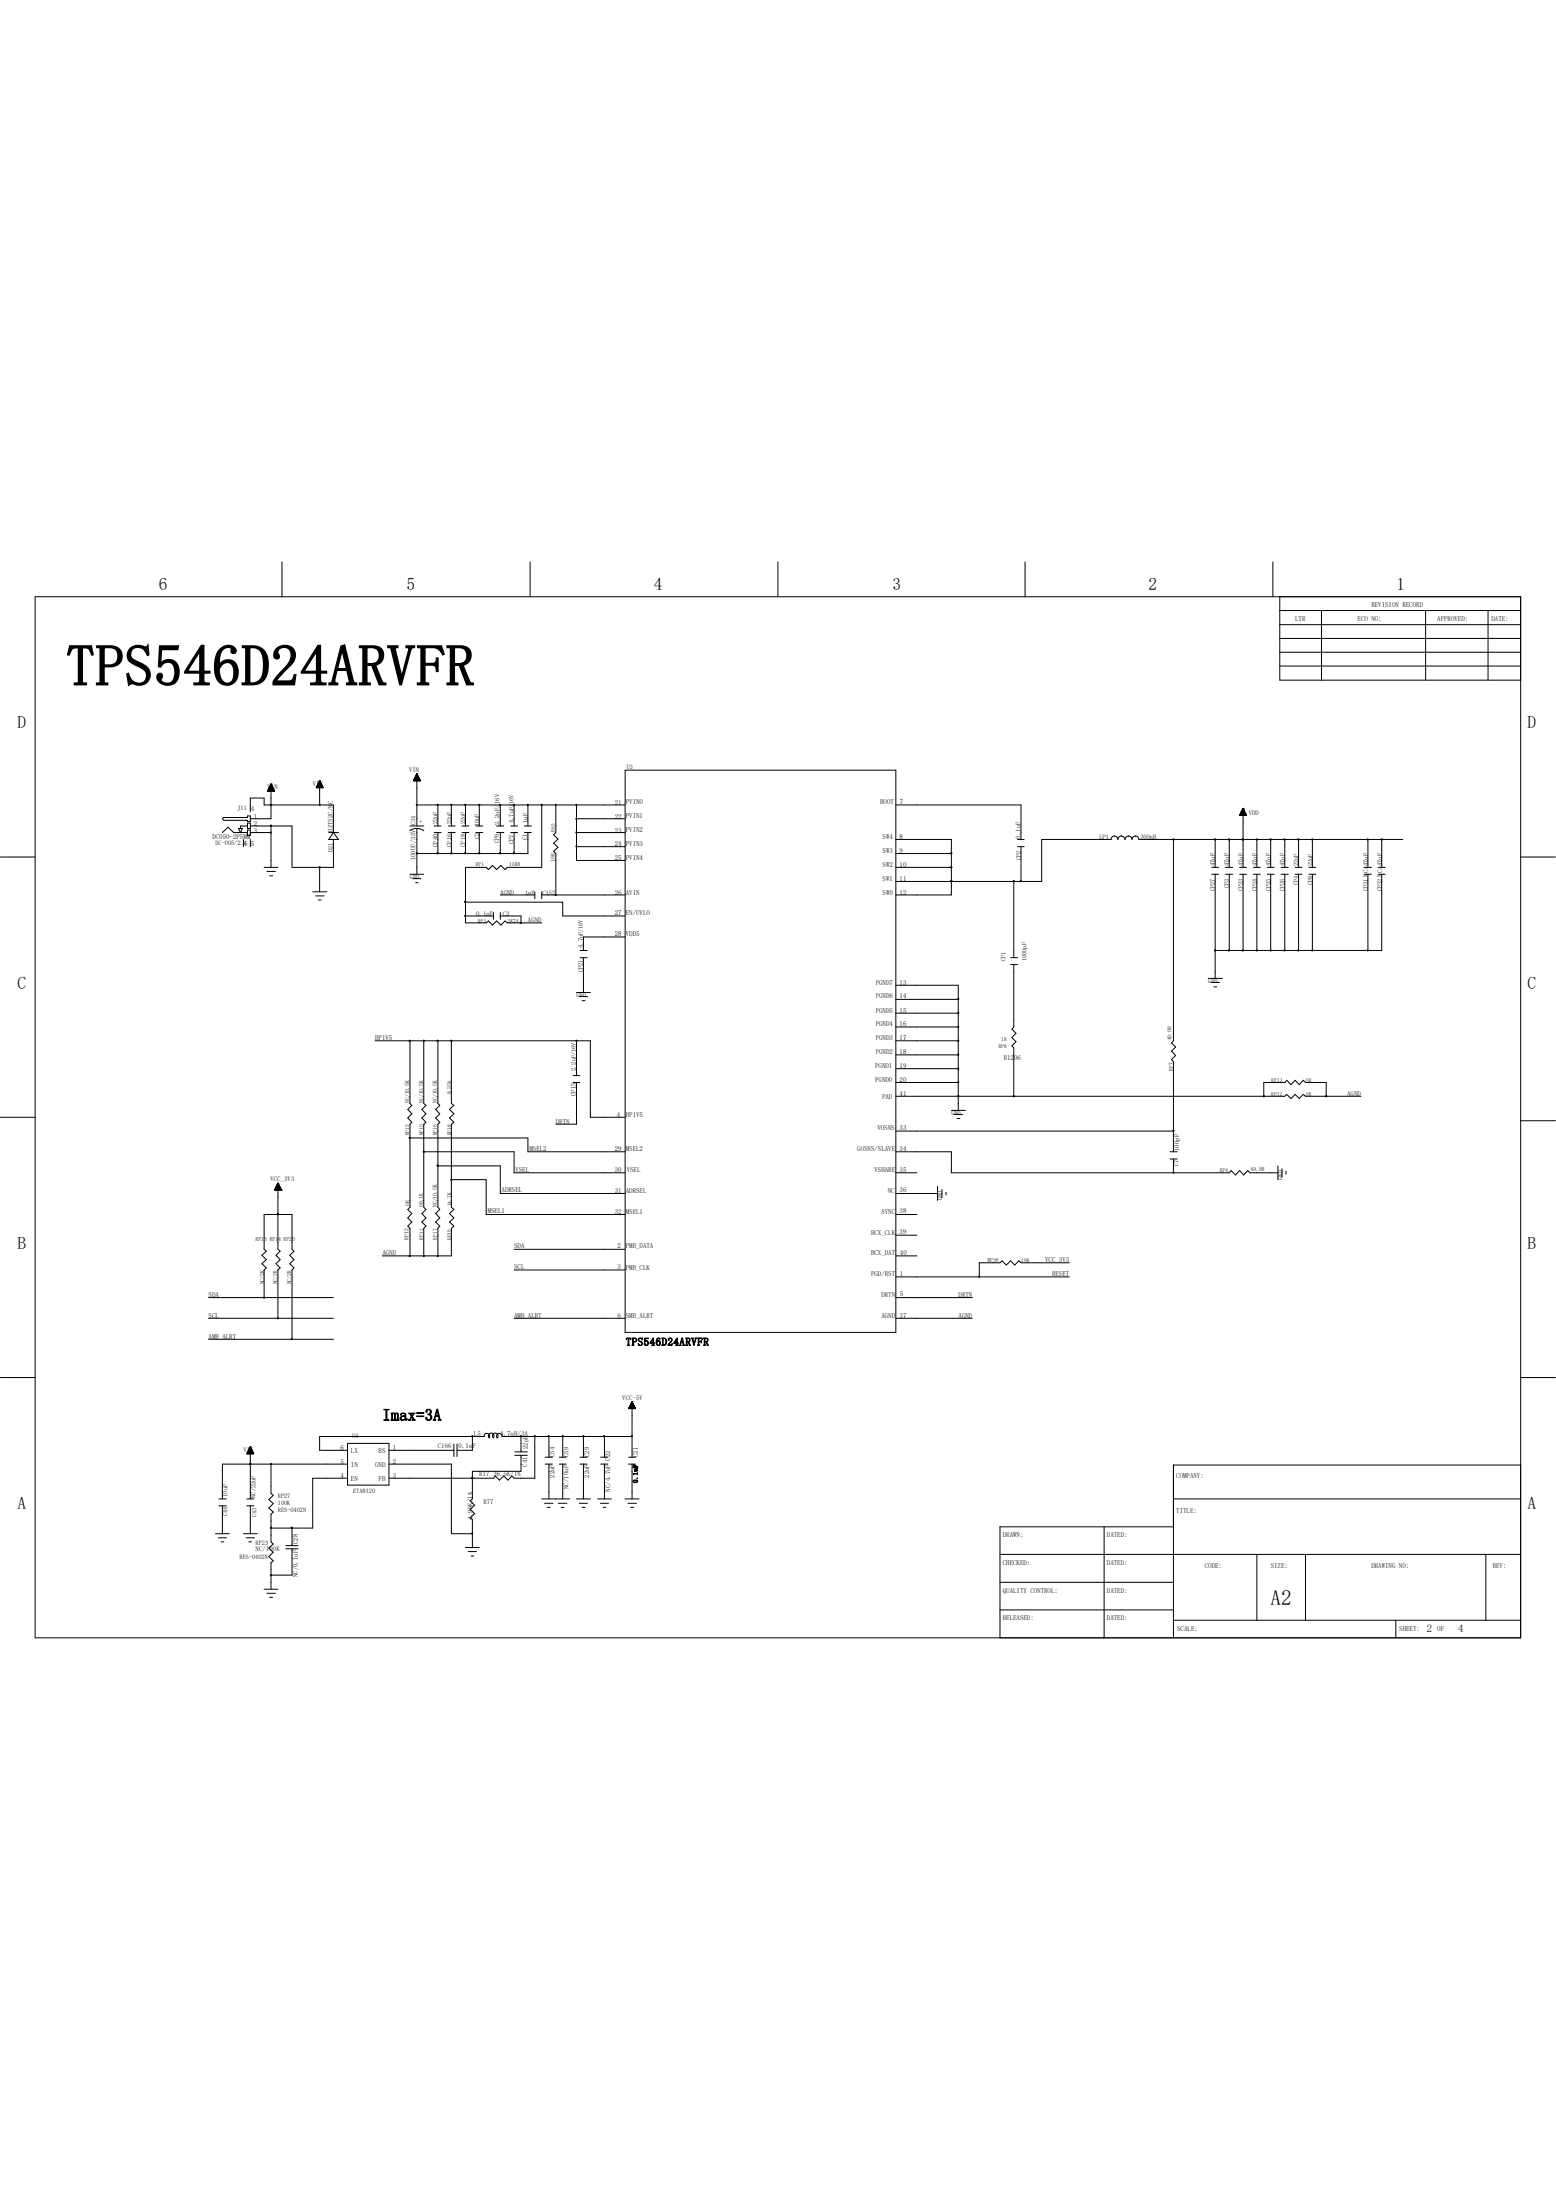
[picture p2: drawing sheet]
<svg xmlns="http://www.w3.org/2000/svg" width="210mm" height="297mm" viewBox="0 0 210 297" stroke-linecap="round" stroke-linejoin="round" font-family="sans-serif">
<g fill="none" stroke="#000" stroke-width=".13">
<path d="M38.1 75.9v4.7M71.5 75.9v4.7M105 75.9v4.7M138.3 75.9v4.7M171.8 75.9v4.7M4.7 80.6h200.5v140.5h-200.5zM172.7 80.6v11.2h32.5M172.7 86.2h32.5M172.7 82.4h32.5M172.7 84.3h32.5M172.7 88.1h32.5M172.7 89.9h32.5"/>
<path d="M178.4 82.4v9.4M192.4 82.4v9.4M200.8 82.4v9.4M0 115.7h4.7M30 112.4l.8-.7 .7 .7h1.9M30.2 110.7l-.1-.2 .1-.1h3.2v-.2h.4v.7h-.4v-.2h-3.2M32.2 111.8h.5l-.2 .6zM32.9 113.3v1M33.4 111.5h-.9v.3M33.4 111.1h.4v.7h-.4zM33.4 112.1h.4v.7h-.4zM33.8 109.6v-1.9h1.8v1h9.4v3.7"/>
<path d="M33.8 112.4h2.8M33.8 111.5h5.6v5.6h5.6v-3.8M33.8 113.3v1M35.6 117.1h1.9M36 117.6h1.2M36.2 106.8h.8M36.2 106.7h.8M36.2 106.8v-.1h.8v.1M36.2 106.6h.8M36.2 106.6h.8v.2M36.2 106.8v-.2h.7v.2M36.3 106.4h.6"/>
<path d="M36.3 106.8v-.4h.6v.4M36.4 106.3h.4M36.4 106.8v-.6h.4v.6M36.4 106.2h.3M36.4 118.2h.4M36.4 106.1h.3v.7M36.4 106.2v.6M36.5 106.1h.2M36.5 106h.2M36.5 112.3h.1v.2zM36.5 111.4h.1v.1zM36.5 106h.2v.8"/>
<path d="M36.5 106.8v-.9h.1v.9M36.6 105.8h.1M36.6 108.7h.1M36.6 105.8v4.7h-2.8M36.6 111.5v5.6M36.6 105.8l.4 1M36.6 105.8l-.5 1h.9M36.7 106h-.2v.8M36.7 106v.8M36.8 106.3h-.4v.5M36.9 106.5h-.6v.3M42.7 106.3h.9"/>
<path d="M42.7 106.2h.9v.1M42.7 106.2v.1M42.8 106.2h.7M42.8 106.1v.2M42.8 106.1h.7v.2M42.8 106.1h.7M42.8 106v.3M42.8 106h.7v.3M42.8 106h.6M42.9 106h.5v.3M42.9 106.3v-.4h.5v.4M42.9 105.8h.4"/>
<path d="M42.9 105.8v.5M43 105.8h.3v.5M43 105.7h.3M43 105.7v.6M43 105.7h.3v.6M43 105.6h.3v.7M43 105.6v.7M43.1 105.6h.1M43.1 108.6h.1l-.1 .1zM43.1 105.5h.1v.8M43.1 105.4v.9M43.1 105.5h.1"/>
<path d="M43.1 105.4h.1M43.1 105.4v3.3M43.1 117.1v3.3M43.1 105.4l-.4 .9h.9M43.1 105.4l.5 .9M44.4 112.4h1.3M45 112.4h.1M45 112.4l.7 .9h-1.3zM55.3 111.5h1.9M55.3 118h1.9M55.7 118.6h1.1M55.8 105.4h.9"/>
<path d="M55.8 105.3v.1M55.8 105.3h.9M55.8 105.4v-.1h.9v.1M55.9 105.4v-.2h.7v.2M55.9 105.2h.7M55.9 105.4v-.3h.7v.3M56 105.1h.6M56 105.4v-.4h.6v.4M56 105h.5v.4M56 104.9h.5v.5M56 104.9v.5M56.1 119.2h.3"/>
<path d="M56.1 104.8h.3M56.1 104.8h.3v.6M56.1 104.7v.7M56.1 104.7h.3M56.2 104.7h.1M56.2 104.6h.1M56.2 104.6v.8M56.2 115.1h.1l-.1 .2zM56.2 104.5h.1v.9M56.2 104.5v.9M56.3 111.9h-.6l-.4 .2M56.3 104.5h.1"/>
<path d="M56.3 108.7h28.1M56.3 104.4v7.1M56.3 104.4l-.5 1M56.3 104.4l.4 1M56.3 104.6v.8M56.5 104.9h-.5v.5M56.7 105.3v.1M57.2 112.1l-.5-.2-.5-.1 .1 6.2M58.6 112.4h.9M58.6 111.5h.9M59 108.6h.1v.1zM59.1 108.7v2.8"/>
<path d="M59.1 112.4v2.8M60.5 112.4h.9M60.5 111.5h.9M60.9 108.6h.1l-.1 .1zM60.9 108.7v2.8M60.9 112.4v2.8M62.4 112.4h.9M62.4 111.5h.9M62.7 108.6h.2l-.1 .1zM62.8 108.7v2.8M62.8 112.4v2.8M64.2 112.4h1"/>
<path d="M64.2 111.5h1M64.6 108.6h.2l-.1 .1zM64.7 108.7v2.8M64.7 112.4v2.8M67 112.4h1M67 111.5h1M67.4 108.6h.2l-.1 .1zM67.5 108.7v2.8M67.5 112.4v2.8M68.9 112.4h.9M68.9 111.5h.9M69.3 108.6h.1l-.1 .1z"/>
<path d="M69.4 108.7v2.8M69.4 112.4v2.8M70.8 112.4h.9M70.8 111.5h.9M71.2 112.4v2.8h-14.9M71.2 108.7v2.8M73 108.6h.2l-.1 .1zM73.1 108.7v8.4h-4.6l-.3 .3-.6-.6-.6 .6-.5-.6-.6 .6-.3-.3h-2.8v7.5h2.8l.3-.3 .6 .6 .5-.6 .6 .6 .6-.6 .3 .3h4.6M75 108.7v3.7l-.3 .3 .6 .6-.6 .5 .6 .6-.6 .5 .3 .3v5.6M77.7 114.2h.1v.1zM77.7 112.3h.1v.2zM77.7 110.5h.1v.1z"/>
<path d="M77.8 110.5h6.6M77.8 112.4h6.6M77.8 114.3h6.6M77.8 108.7v7.5h6.6M84.4 104h36.5v75.9h-36.5zM120.9 108.7h16.9v4.6M120.9 113.3h7.5v7.5h-7.5M120.9 117.1h7.5M120.9 115.2h7.5M128.4 119h.1M136.8 119v10.3M137.3 114.3h.9"/>
<path d="M137.3 113.3h.9M137.8 114.3v4.7M150 113.3h-9.4v5.7h-19.7M150.4 112.9h-.2l-.3 .4M150.4 112.9l.4 .2 .1 .2 .2-.4h.3M151.3 112.9l.4 .2 .1 .2M152.3 112.9h-.2l-.3 .4M152.3 112.9l.4 .2 .1 .2 .2-.4h.2M153.2 112.9h.3l.2 .4h35.6M158.4 113.3v27.2l-.3 .3 .6 .6-.6 .5 .6 .6-.6 .5 .3 .3v12.2M163.5 117.1h1M163.5 118h1"/>
<path d="M164 113.3v3.8M164 118v14.1M165.4 117.1h1M165.4 118h1M165.9 113.3v3.8M165.9 118v10.3M167.3 117.1h.9M167.3 118h.9M167.3 110h.9v.1M167.3 109.9v.2M167.4 109.9h.7M167.4 109.9h.7v.2"/>
<path d="M167.5 109.7h.5M167.5 109.6h.5v.5M167.5 109.6v.5M167.6 109.6h.3M167.6 109.5h.3v.6M167.6 109.5v.6M167.6 109.5h.3M167.6 109.4v.7M167.6 109.4h.3M167.6 109.3v.8M167.7 109.3h.2M167.7 109.3h.1"/>
<path d="M167.7 109.2h.1v.9M167.7 109.2v.9M167.8 109.2h.1M167.8 109.1h.1M167.8 113.3h.1M167.8 109.1v8M167.8 118v10.3M167.8 109.1l-.5 1M167.8 109.1l.4 1h-.9M167.8 109.3h-.1v.8M167.9 109.3v.8M168 109.7h-.5v.4"/>
<path d="M168.1 109.8h-.7v.3M168.1 109.7v.4M168.1 109.9h-.7v.2M168.1 109.8v.3M168.2 110l-.9 .1M169.2 117.1h.9M169.2 118h.9M169.6 113.3h.1l-.1 .1zM169.6 113.3v3.8M169.6 118v10.3M171 117.1h1M171 118h1"/>
<path d="M171.5 113.3v3.8M171.5 118v10.3M172.9 117.1h1M172.9 118h1M173.4 113.3v3.8M173.4 118v10.3M174.8 117.1h.9M174.8 118h.9M175.3 113.3v3.8M175.3 118v10.3M176.7 117.1h.9M176.7 118h.9"/>
<path d="M177.1 113.3v.1zM177.1 113.3v3.8M177.1 118v10.3M184.1 117.1h1M184.1 118h1M184.5 113.3h.1v.1zM184.6 113.3v3.8M184.6 118v10.3M186.1 117.1h.8M186.1 118h.8M186.5 118v10.3h-22.5M186.5 113.3v3.8"/>
<path d="M205.2 115.7h4.7M42.2 120.4h1.9M42.6 120.9h1.1M43 121.5h.3M62.7 123.6h.2l-.1 .1zM62.8 123.7h3.8M62.8 121.8h13.1v1.9h8.5M66.6 123.2v.9M67.5 120.8h4.7M67.5 123.7h2.8v.9M67.5 123.2v.9M72.2 120.4v.9"/>
<path d="M73.1 120.8h11.3M73.1 120.4v.9M74.9 120.8h.1v.1zM77.8 134h1.9M78.2 134.5h1.1M78.3 128.3h.9M78.3 129.3h.9M78.6 135.1h.4M78.7 129.3v4.7M84.4 126.5h-5.7v1.8M120.9 138.6h8.4M120.9 136.8h8.4"/>
<path d="M120.9 134.9h8.4M120.9 133h8.4v16.9M129.3 138.6h.1l-.1 .1zM136.4 129.3h.9M136.4 130.2h.9M136.8 130.2v8.4l-.2 .3 .5 .6-.5 .6 .5 .5-.5 .6 .2 .3v6.5M163.1 132.1h1.9M163.4 132.6h1.2M163.8 133.2h.4M169.6 128.3h.1l-.1 .1zM177.1 128.3v.1zM184.5 128.3h.1v.1z"/>
<path d="M0 150.8h4.7M37.4 160v.7M37.4 160h.2M37.4 159.9h.2v.8M37.4 159.9v.8M37.5 159.9h.1M37.5 159.8h.1M37.5 159.7v9l.3 .2-.5 .6 .5 .6-.5 .5 .5 .6-.3 .2v6.6M37.5 159.7l.5 1h-1zM37.5 159.8v.9M50.6 140.5h29.1v10.3h4.7M55.2 153.6h.2l-.1 .1z"/>
<path d="M55.3 153.6h15.9v1.9h13.2M55.3 140.5v8.5l.3 .2-.6 .6 .6 .6-.6 .5 .6 .6-.3 .3v11.2l-.3 .3 .6 .5-.6 .6 .6 .6-.6 .5 .3 .3v3.7M57.2 155.5h12.2v2.8h15M57.2 140.5v8.5l.3 .2-.6 .6 .6 .6-.6 .5 .6 .6-.3 .3v11.2l.3 .3-.6 .5 .6 .6-.6 .6 .6 .5-.3 .3v3.7M59.1 157.4h8.4v3.7h16.9M59.1 140.5v8.5l.3 .2-.6 .6 .6 .6-.6 .5 .6 .6-.3 .3v11.2l.3 .3-.6 .5 .6 .6-.6 .6 .6 .5-.3 .3v3.7M60.9 159.3h4.7v4.7h18.8M60.9 140.5v8.5l.4 .2-.6 .6 .6 .6-.6 .5 .6 .6-.4 .3v11.2l.4 .3-.6 .5 .6 .6-.6 .6 .6 .5-.4 .3v3.7h-9.3M77.3 146.1h1M77.3 145.2h1M77.7 140.4h.1v.2zM77.8 140.5v4.7"/>
<path d="M77.8 146.1v5.7h-2.8M120.9 148h52.5l.3-.3 .5 .6 .6-.6 .5 .6 .6-.6 .3 .3h7.5M120.9 152.7h37.5M120.9 155.5h7.5v2.8h37.5l.3-.3 .6 .6 .5-.6 .6 .6 .5-.6 .3 .3h3.8M120.9 158.3h2.8M120.9 146.1h8.4M120.9 144.3h8.4M120.9 142.4h8.4M120.9 140.5h8.4M128.4 149.9h1.9M128.8 150.5h1.1M129.2 151h.3"/>
<path d="M129.3 146.1h.1l-.1 .1zM129.3 148h.1M157.9 155.5h1M157.9 156.5h1M158.3 158.3h.2l-.1 .1zM158.4 156.5v1.8M170.6 148v-1.9h2.8l.3-.3 .5 .6 .6-.6 .5 .6 .6-.6 .3 .3h2.8v1.9M172.5 157.4v1.9M173 157.8v1.1M173.6 158.1v.4M205.2 151.3h4.7M28.2 175.2h16.8"/>
<path d="M28.2 178h16.8M35.6 175.2v-3.8l.3-.2-.6-.6 .6-.5-.6-.6 .6-.6-.3-.2v-4.7h3.8v4.7l.3 .2-.6 .6 .6 .6-.6 .5 .6 .6-.3 .2v9.4M37.1 160.6h.8v.1M37.2 160.5h.7M37.2 160.4h.7M37.2 160.7v-.3h.7v.3M37.3 160.3h.5M37.3 160.3h.5v.4M37.3 160.2v.5M37.3 160.2h.5M37.3 160.2h.5v.5M37.3 160.1v.6"/>
<path d="M37.4 160.1h.3M37.5 164h.1M37.7 160v.7M37.7 160.1h-.4v.6M37.7 160.1v.6M37.9 160.6l-.8 .1M37.9 160.5h-.8v.2M38 160.7h.1M69.4 178h15M69.4 171.4h15M69.4 168.7h15M120.9 161.1h5.6"/>
<path d="M120.9 164h2.8M120.9 166.8h2.8M120.9 169.5h2.8M120.9 172.4h23.4M120.9 175.2h10.3M120.9 178h10.3M126.5 160.2v1.9M127.1 160.6v1.1M127.7 161v.3M132.1 172.3h.1l-.1 .1zM144.3 170.5h-6.5l-.3-.3-.6 .6-.5-.6-.6 .6-.5-.6-.3 .3h-2.8v1.9M0 186h4.7"/>
<path d="M28.2 180.8h16.8M33.3 196.2v.1M33.4 196.2h.8M33.4 196.3v-.2h.8v.2M33.4 196.3v-.3h.7v.3M33.5 196h.6M33.5 195.9h.6v.4M33.5 195.9h.5M33.5 195.8v.5M33.5 195.8h.5M33.6 195.8h.4M33.6 195.7h.4v.6"/>
<path d="M33.6 195.7h.4M33.6 195.7v.6M33.6 195.6h.4v.7M33.6 195.6v.7M33.7 195.6h.2M33.7 195.5v.8M33.7 195.5h.2M33.7 195.5h.2v.8M33.7 197.6h.1v.1zM33.7 195.5h.1M33.7 195.4h.1v.9M33.8 195.3h.1"/>
<path d="M33.8 197.7h.1M33.8 195.3v7.1M33.8 195.3l-.5 1M33.8 195.3l.4 1h-.9M33.8 195.4h-.1v.9M34 195.8v.5M34.2 196.1h-.8v.2M34.2 196.1v.2M36.5 197.6h.1v.1zM36.6 197.7v3.9l.3 .3-.6 .5 .6 .6-.6 .6 .6 .5-.3 .3v3.8l.3 .2-.6 .6 .6 .6-.6 .5 .6 .6-.3 .3v3.5M39.3 180.7l.2 .1h-.1zM46.9 199.6h-4.7v6.7h-5.6"/>
<path d="M46.9 197.7h-16.9v4.7M46.9 194.9h5.6v5.6h-5.6zM52.5 197.7h8.4v9.4h2.9M52.5 195.8h8.8M61.3 194.9v1.7M61.7 194.9v1.7M63.7 193.8h.1l-.1 .2zM63.7 199.5h.1l-.1 .1zM63.8 199.6h.1M63.8 193.9v1.9h-2.1M65.3 193.9a.38 .38 0 0 1 .5-.4 .38 .38 0 0 1 .2 .6M65.4 193.9h-22.3v1.9h3.8"/>
<path d="M66.5 194.1a.38 .38 0 0 0 0-.5 .38 .38 0 0 0-.5 0 .38 .38 0 0 0 0 .5M67.7 193.9h.1a.37 .37 0 0 0-.5-.4 .37 .37 0 0 0-.2 .6 .38 .38 0 0 0 0-.5 .38 .38 0 0 0-.5 0 .38 .38 0 0 0 0 .5M67.8 193.9h17.5M69.5 196.5h1.7M69.5 196h1.7M70.3 196.5v2.1h-6.5v3.8l-.3 .2 .6 .6-.6 .6 .6 .5-.6 .6 .3 .2v3.8M70.3 193.9v2.1M72.2 193.9v5.7h-2.8l-.3-.3-.6 .5-.5-.5-.6 .5-.6-.5-.2 .3h-14.1M73.6 196.7h.9M73.6 197.7h.9M74.1 193.9v2.8M74.1 197.7v4.7"/>
<path d="M75.5 196.7h.9M75.5 197.7h.9M75.9 193.9v2.8M75.9 197.7v4.7M78.3 196.7h.9M78.3 197.7h.9M78.7 193.9v2.8M78.7 197.7v4.7M81.1 196.7h.9M81.1 197.7h.9M81.6 193.9v2.8M81.6 197.7v4.7"/>
<path d="M84.8 196.7h1M84.8 197.7h1M84.9 190.1l.9 .1M84.9 190.2v-.2h.8v.2M85 190h.7v.2M85 189.9h.6M85 190.2v-.3h.6v.3M85 189.8h.6v.4M85 189.8v.4M85 189.7v.5M85.1 189.7h.5M85.1 189.7h.4"/>
<path d="M85.1 189.6h.4v.6M85.2 189.5h.3v.7M85.2 190.2v-.8h.2v.8M85.2 193.8h.1v.2zM85.3 189.4h.1M85.3 189.3v.9M85.3 189.2h.1M85.3 189.2v7.5M85.3 197.7v4.7M85.3 189.2l-.5 1h1M85.3 189.2l.5 1M85.3 189.3h.1"/>
<path d="M85.4 189.5v.7M85.5 189.6h-.4v.6M85.5 189.5h-.3v.7M85.5 189.7h-.4v.5M205.2 197.8h-46.8v23.3M205.2 186h4.7M29.1 207.1h1.8M29.5 207.6h1.1M29.5 202.4h1M29.5 203.3h1M29.8 208.2h.4M30 203.3v3.8"/>
<path d="M32.9 207.1h1.8M33.2 207.6h1.1M33.3 202.4h.9M33.3 203.3h.9M33.6 208.2h.4M33.8 203.3v3.8M35.6 214.5h1.9M36 215.1h1.2M36.4 215.6h.4M36.5 206.2h.1v.1zM36.5 212.6h.1v.1zM38.6 209.1h1.6"/>
<path d="M38.6 208.7h1.6M39.4 206.3v2.4M39.4 209.1v3.5h-2.8M62.8 208.9h1.9M63.2 209.5h1.1M63.6 210.1h.3M63.7 207h.1l-.1 .1zM73.1 202.4h3.8M73.5 202.9h1.1M73.9 203.5h.4M75.4 202.9h1.1M75.7 203.5h.4"/>
<path d="M77.8 202.4h1.9M78.2 202.9h1.1M78.6 203.5h.4M80.6 202.4h1.9M81 202.9h1.1M81.4 203.5h.3M84.4 202.4h1.8M84.8 202.9h1.1M85.1 203.5h.4M135 209.8h70.2M135 213.6h23.4M135 217.3h23.4"/>
<path d="M149 206.1v15M158.4 218.7h46.8M158.4 202.4h46.8M158.4 206.1h-23.4v15M169.6 209.8v8.9M176.2 209.8v8.9M188.4 218.7v2.4M200.5 209.8v8.9"/>
<circle cx="36.6" cy="108.6" r=".06"/>
<circle cx="43.1" cy="117.1" r=".08"/>
<circle cx="56.2" cy="108.6" r=".06"/>
<circle cx="59.1" cy="115.2" r=".08"/>
<circle cx="60.9" cy="115.2" r=".08"/>
<circle cx="62.8" cy="115.2" r=".08"/>
<circle cx="64.7" cy="115.2" r=".08"/>
<circle cx="67.5" cy="115.2" r=".08"/>
<circle cx="69.3" cy="115.2" r=".08"/>
<circle cx="71.2" cy="108.6" r=".06"/>
<circle cx="75" cy="108.6" r=".06"/>
<circle cx="77.8" cy="108.6" r=".06"/>
<circle cx="128.4" cy="115.2" r=".08"/>
<circle cx="128.4" cy="117.1" r=".08"/>
<circle cx="128.4" cy="119" r=".08"/>
<circle cx="136.8" cy="119" r=".08"/>
<circle cx="137.8" cy="119" r=".08"/>
<circle cx="158.4" cy="113.3" r=".08"/>
<circle cx="164" cy="113.3" r=".08"/>
<circle cx="165.9" cy="113.3" r=".08"/>
<circle cx="167.7" cy="113.3" r=".08"/>
<circle cx="171.5" cy="113.3" r=".08"/>
<circle cx="173.4" cy="113.3" r=".08"/>
<circle cx="175.2" cy="113.3" r=".08"/>
<circle cx="186.5" cy="113.3" r=".08"/>
<circle cx="62.8" cy="121.8" r=".08"/>
<circle cx="70.3" cy="124.6" r=".08"/>
<circle cx="129.3" cy="134.9" r=".08"/>
<circle cx="129.3" cy="136.7" r=".08"/>
<circle cx="164" cy="128.3" r=".08"/>
<circle cx="165.9" cy="128.3" r=".08"/>
<circle cx="167.7" cy="128.3" r=".08"/>
<circle cx="171.5" cy="128.3" r=".08"/>
<circle cx="173.4" cy="128.3" r=".08"/>
<circle cx="175.2" cy="128.3" r=".08"/>
<circle cx="55.3" cy="140.5" r=".08"/>
<circle cx="57.2" cy="140.5" r=".08"/>
<circle cx="57.2" cy="155.5" r=".08"/>
<circle cx="59.1" cy="140.5" r=".08"/>
<circle cx="59.1" cy="157.4" r=".08"/>
<circle cx="60.9" cy="140.5" r=".08"/>
<circle cx="60.9" cy="159.3" r=".08"/>
<circle cx="129.3" cy="142.4" r=".08"/>
<circle cx="129.3" cy="140.5" r=".08"/>
<circle cx="129.3" cy="144.3" r=".08"/>
<circle cx="129.3" cy="148" r=".08"/>
<circle cx="136.8" cy="148" r=".08"/>
<circle cx="158.4" cy="152.7" r=".08"/>
<circle cx="170.6" cy="148" r=".08"/>
<circle cx="179" cy="148" r=".08"/>
<circle cx="35.6" cy="175.2" r=".08"/>
<circle cx="37.5" cy="178" r=".08"/>
<circle cx="37.5" cy="163.9" r=".08"/>
<circle cx="55.3" cy="169.5" r=".08"/>
<circle cx="57.2" cy="169.5" r=".08"/>
<circle cx="59.1" cy="169.5" r=".08"/>
<circle cx="70.3" cy="193.9" r=".08"/>
<circle cx="72.2" cy="193.9" r=".08"/>
<circle cx="74" cy="193.9" r=".08"/>
<circle cx="75.9" cy="193.9" r=".08"/>
<circle cx="78.7" cy="193.9" r=".08"/>
<circle cx="81.5" cy="193.9" r=".08"/>
<circle cx="39.4" cy="206.2" r=".08"/>
</g>
<g fill="#000">
<path d="M36.5 112.3h.1v.2z" fill-rule="evenodd"/>
<path d="M36.5 111.4h.1v.1z" fill-rule="evenodd"/>
<path d="M43.1 108.6h.1l-.1 .1z" fill-rule="evenodd"/>
<path d="M56.2 115.1h.1l-.1 .2z" fill-rule="evenodd"/>
<path d="M59 108.6h.1v.1z" fill-rule="evenodd"/>
<path d="M60.9 108.6h.1l-.1 .1z" fill-rule="evenodd"/>
<path d="M62.7 108.6h.2l-.1 .1z" fill-rule="evenodd"/>
<path d="M64.6 108.6h.2l-.1 .1z" fill-rule="evenodd"/>
<path d="M67.4 108.6h.2l-.1 .1z" fill-rule="evenodd"/>
<path d="M69.3 108.6h.1l-.1 .1z" fill-rule="evenodd"/>
<path d="M73 108.6h.2l-.1 .1z" fill-rule="evenodd"/>
<path d="M77.7 114.2h.1v.1z" fill-rule="evenodd"/>
<path d="M77.7 112.3h.1v.2z" fill-rule="evenodd"/>
<path d="M77.7 110.5h.1v.1z" fill-rule="evenodd"/>
<path d="M169.6 113.3h.1l-.1 .1z" fill-rule="evenodd"/>
<path d="M177.1 113.3v.1z" fill-rule="evenodd"/>
<path d="M184.5 113.3h.1v.1z" fill-rule="evenodd"/>
<path d="M62.7 123.6h.2l-.1 .1z" fill-rule="evenodd"/>
<path d="M74.9 120.8h.1v.1z" fill-rule="evenodd"/>
<path d="M129.3 138.6h.1l-.1 .1z" fill-rule="evenodd"/>
<path d="M169.6 128.3h.1l-.1 .1z" fill-rule="evenodd"/>
<path d="M177.1 128.3v.1z" fill-rule="evenodd"/>
<path d="M184.5 128.3h.1v.1z" fill-rule="evenodd"/>
<path d="M55.2 153.6h.2l-.1 .1z" fill-rule="evenodd"/>
<path d="M77.7 140.4h.1v.2z" fill-rule="evenodd"/>
<path d="M129.3 146.1h.1l-.1 .1z" fill-rule="evenodd"/>
<path d="M158.3 158.3h.2l-.1 .1z" fill-rule="evenodd"/>
<path d="M132.1 172.3h.1l-.1 .1z" fill-rule="evenodd"/>
<path d="M33.7 197.6h.1v.1z" fill-rule="evenodd"/>
<path d="M33.7 197.6h.1v.1z" fill-rule="evenodd"/>
<path d="M36.5 197.6h.1v.1z" fill-rule="evenodd"/>
<path d="M39.3 180.7l.2 .1h-.1z" fill-rule="evenodd"/>
<path d="M63.7 193.8h.1l-.1 .2z" fill-rule="evenodd"/>
<path d="M63.7 199.5h.1l-.1 .1z" fill-rule="evenodd"/>
<path d="M63.7 199.5h.1l-.1 .1z" fill-rule="evenodd"/>
<path d="M85.2 193.8h.1v.2z" fill-rule="evenodd"/>
<path d="M36.5 206.2h.1v.1z" fill-rule="evenodd"/>
<path d="M36.5 212.6h.1v.1z" fill-rule="evenodd"/>
<path d="M63.7 207h.1l-.1 .1z" fill-rule="evenodd"/>
<circle cx="36.6" cy="108.6" r=".06"/>
<circle cx="43.1" cy="117.1" r=".08"/>
<circle cx="56.2" cy="108.6" r=".06"/>
<circle cx="59.1" cy="115.2" r=".08"/>
<circle cx="60.9" cy="115.2" r=".08"/>
<circle cx="62.8" cy="115.2" r=".08"/>
<circle cx="64.7" cy="115.2" r=".08"/>
<circle cx="67.5" cy="115.2" r=".08"/>
<circle cx="69.3" cy="115.2" r=".08"/>
<circle cx="71.2" cy="108.6" r=".06"/>
<circle cx="75" cy="108.6" r=".06"/>
<circle cx="77.8" cy="108.6" r=".06"/>
<circle cx="128.4" cy="115.2" r=".08"/>
<circle cx="128.4" cy="117.1" r=".08"/>
<circle cx="128.4" cy="119" r=".08"/>
<circle cx="136.8" cy="119" r=".08"/>
<circle cx="137.8" cy="119" r=".08"/>
<circle cx="158.4" cy="113.3" r=".08"/>
<circle cx="164" cy="113.3" r=".08"/>
<circle cx="165.9" cy="113.3" r=".08"/>
<circle cx="167.7" cy="113.3" r=".08"/>
<circle cx="171.5" cy="113.3" r=".08"/>
<circle cx="173.4" cy="113.3" r=".08"/>
<circle cx="175.2" cy="113.3" r=".08"/>
<circle cx="186.5" cy="113.3" r=".08"/>
<circle cx="62.8" cy="121.8" r=".08"/>
<circle cx="70.3" cy="124.6" r=".08"/>
<circle cx="129.3" cy="134.9" r=".08"/>
<circle cx="129.3" cy="136.7" r=".08"/>
<circle cx="164" cy="128.3" r=".08"/>
<circle cx="165.9" cy="128.3" r=".08"/>
<circle cx="167.7" cy="128.3" r=".08"/>
<circle cx="171.5" cy="128.3" r=".08"/>
<circle cx="173.4" cy="128.3" r=".08"/>
<circle cx="175.2" cy="128.3" r=".08"/>
<circle cx="55.3" cy="140.5" r=".08"/>
<circle cx="57.2" cy="140.5" r=".08"/>
<circle cx="57.2" cy="155.5" r=".08"/>
<circle cx="59.1" cy="140.5" r=".08"/>
<circle cx="59.1" cy="157.4" r=".08"/>
<circle cx="60.9" cy="140.5" r=".08"/>
<circle cx="60.9" cy="159.3" r=".08"/>
<circle cx="129.3" cy="142.4" r=".08"/>
<circle cx="129.3" cy="140.5" r=".08"/>
<circle cx="129.3" cy="144.3" r=".08"/>
<circle cx="129.3" cy="148" r=".08"/>
<circle cx="136.8" cy="148" r=".08"/>
<circle cx="158.4" cy="152.7" r=".08"/>
<circle cx="170.6" cy="148" r=".08"/>
<circle cx="179" cy="148" r=".08"/>
<circle cx="35.6" cy="175.2" r=".08"/>
<circle cx="37.5" cy="178" r=".08"/>
<circle cx="37.5" cy="163.9" r=".08"/>
<circle cx="55.3" cy="169.5" r=".08"/>
<circle cx="57.2" cy="169.5" r=".08"/>
<circle cx="59.1" cy="169.5" r=".08"/>
<circle cx="70.3" cy="193.9" r=".08"/>
<circle cx="72.2" cy="193.9" r=".08"/>
<circle cx="74" cy="193.9" r=".08"/>
<circle cx="75.9" cy="193.9" r=".08"/>
<circle cx="78.7" cy="193.9" r=".08"/>
<circle cx="81.5" cy="193.9" r=".08"/>
<circle cx="39.4" cy="206.2" r=".08"/>
</g>
<text font-size="7.8" x="8.9" y="92.5">TPS546D24ARVFR</text>
<text font-size="2.8" x="171.4" y="216.7">A2</text>
<g font-size="2.3">
<text x="21.4" y="79.6">6</text>
<text x="54.9" y="79.6">5</text>
<text x="88.2" y="79.6">4</text>
<text x="120.4" y="79.6">3</text>
<text x="155" y="79.6">2</text>
<text x="188.5" y="79.6">1</text>
<text x="2.4" y="98.3">D</text>
<text x="206.2" y="98.3">D</text>
<text x="2.4" y="133.5">C</text>
<text x="206.2" y="133.5">C</text>
<text x="2.4" y="168.7">B</text>
<text x="206.2" y="168.7">B</text>
<text x="2.4" y="203.8">A</text>
<text x="206.2" y="203.8">A</text>
</g>
<text font-size="2.2" x="51.6" y="191.8">Imax=3A</text>
<text font-size="1.5" x="84.5" y="181.7">TPS546D24ARVFR</text>
<g font-size="1.4">
<text x="192.6" y="220.3">2</text>
<text x="196.8" y="220.3">4</text>
</g>
<g font-size=".9">
<text x="174.8" y="83.8">LTR</text>
<text x="183.2" y="83.8">ECO NO:</text>
<text x="185.1" y="82">REVISION RECORD</text>
<text x="194" y="83.8">APPROVED:</text>
<text x="201.3" y="83.8">DATE:</text>
<text x="36.1" y="106.5">VIN</text>
<text x="42.2" y="106">VIN</text>
<text x="55.2" y="104.2">VIN</text>
<text x="28.7" y="113.3">DC050-2P5MM</text>
<text x="33.9" y="109.4">4</text>
<text x="34.2" y="110.5">1</text>
<text x="34.2" y="111.5">2</text>
<text x="34.2" y="112.4">3</text>
<text x="44.9" y="112.3" transform="rotate(-90 44.9 112.3)">BZT52C/NC</text>
<text x="56.6" y="111.3">+</text>
<text x="67.4" y="111.4" transform="rotate(-90 67.4 111.4)">2.2uF/</text>
<text x="67.4" y="108.6" transform="rotate(-90 67.4 108.6)">16V</text>
<text x="71.2" y="113.5" transform="rotate(-90 71.2 113.5)">C1</text>
<text x="71.2" y="111.1" transform="rotate(-90 71.2 111.1)">1uF</text>
<text x="83" y="108.7">21</text>
<text x="83" y="110.5">22</text>
<text x="83" y="112.4">23</text>
<text x="84.5" y="108.6">PVIN0</text>
<text x="84.5" y="110.4">PVIN1</text>
<text x="84.5" y="112.3">PVIN2</text>
<text x="118.8" y="108.6">BOOT</text>
<text x="119.1" y="113.3">SW4</text>
<text x="121.4" y="113.3">8</text>
<text x="121.5" y="108.6">7</text>
<text x="137.7" y="113.2" transform="rotate(-90 137.7 113.2)">0.1uF</text>
<text x="168.5" y="110">VDD</text>
<text x="33.9" y="114.2">5</text>
<text x="56.1" y="116.2" transform="rotate(-90 56.1 116.2)">100UF/35V</text>
<text x="83" y="114.2">24</text>
<text x="83" y="116.1">25</text>
<text x="84.5" y="114.2">PVIN3</text>
<text x="84.5" y="116.1">PVIN4</text>
<text x="119.1" y="118.9">SW1</text>
<text x="119.1" y="117">SW2</text>
<text x="119.1" y="115.1">SW3</text>
<text x="121.4" y="118.9">11</text>
<text x="121.4" y="117">10</text>
<text x="121.4" y="115.1">9</text>
<text x="164" y="117" transform="rotate(-90 164 117)">47uF</text>
<text x="165.9" y="117" transform="rotate(-90 165.9 117)">47uF</text>
<text x="167.8" y="117" transform="rotate(-90 167.8 117)">47uF</text>
<text x="169.7" y="117" transform="rotate(-90 169.7 117)">47uF</text>
<text x="171.5" y="117" transform="rotate(-90 171.5 117)">47uF</text>
<text x="173.4" y="117" transform="rotate(-90 173.4 117)">47uF</text>
<text x="64.3" y="123.7">0.1uF</text>
<text x="67.5" y="120.8">AGND</text>
<text x="67.9" y="123.7">C3</text>
<text x="71.2" y="124.5">AGND</text>
<text x="83" y="120.8">26</text>
<text x="83" y="123.6">27</text>
<text x="84.5" y="120.8">AVIN</text>
<text x="84.5" y="123.6">EN/UVLO</text>
<text x="119.1" y="120.8">SW0</text>
<text x="121.4" y="120.8">12</text>
<text x="83" y="126.4">28</text>
<text x="84.5" y="126.4">VDD5</text>
<text x="118.2" y="136.7">PGND5</text>
<text x="118.2" y="134.8">PGND6</text>
<text x="118.2" y="132.9">PGND7</text>
<text x="121.4" y="136.7">15</text>
<text x="121.4" y="134.8">14</text>
<text x="121.4" y="132.9">13</text>
<text x="50.6" y="140.4">BP1V5</text>
<text x="118.2" y="142.3">PGND2</text>
<text x="118.2" y="140.4">PGND3</text>
<text x="118.2" y="138.6">PGND4</text>
<text x="121.4" y="142.3">18</text>
<text x="121.4" y="140.5">17</text>
<text x="121.4" y="138.6">16</text>
<text x="135.5" y="143.1">R12</text>
<text x="136.9" y="143.1">06</text>
<text x="77.7" y="148" transform="rotate(-90 77.7 148)">CP15</text>
<text x="118.1" y="146">PGND0</text>
<text x="118.1" y="144.2">PGND1</text>
<text x="119" y="148.4">PAD</text>
<text x="121.4" y="147.9">41</text>
<text x="121.4" y="146">20</text>
<text x="121.4" y="144.2">19</text>
<text x="181.8" y="147.9">AGND</text>
<text x="71.5" y="155.4">MSEL2</text>
<text x="75" y="151.7">DRTN</text>
<text x="83" y="155.4">29</text>
<text x="83.3" y="150.7">4</text>
<text x="84.5" y="150.7">BP1V5</text>
<text x="84.5" y="155.4">MSEL2</text>
<text x="115.7" y="155.4">GOSNS/SLAVE</text>
<text x="118.4" y="152.6">VOSNS</text>
<text x="121.4" y="152.6">33</text>
<text x="121.4" y="155.4">34</text>
<text x="159.1" y="155.4" transform="rotate(-90 159.1 155.4)">100pF</text>
<text x="36.5" y="159.4">VCC_3V3</text>
<text x="67.7" y="161">ADRSEL</text>
<text x="69.6" y="158.2">VSEL</text>
<text x="83" y="158.2">30</text>
<text x="83" y="161">31</text>
<text x="84.5" y="161">ADRSEL</text>
<text x="84.6" y="158.2">VSEL</text>
<text x="118" y="158.2">VSHARE</text>
<text x="119.8" y="161">NC</text>
<text x="121.4" y="158.2">35</text>
<text x="121.4" y="161">36</text>
<text x="65.8" y="163.7">MSEL1</text>
<text x="83" y="163.9">32</text>
<text x="84.5" y="163.8">MSEL1</text>
<text x="117.6" y="166.7">BCX_CLK</text>
<text x="119" y="163.9">SYNC</text>
<text x="121.4" y="163.7">38</text>
<text x="121.4" y="166.5">39</text>
<text x="51.6" y="169.5">AGND</text>
<text x="69.4" y="171.3">SCL</text>
<text x="69.4" y="168.5">SDA</text>
<text x="83.4" y="171.4">3</text>
<text x="83.4" y="168.5">2</text>
<text x="84.5" y="171.4">PMB_CLK</text>
<text x="84.5" y="168.5">PMB_DATA</text>
<text x="117.6" y="169.5">BCX_DAT</text>
<text x="117.6" y="172.3">PGD/RST</text>
<text x="121.5" y="169.4">40</text>
<text x="121.5" y="172.2">1</text>
<text x="141.1" y="170.4">VCC_3V3</text>
<text x="142" y="172.3">RESET</text>
<text x="28.2" y="177.9">SCL</text>
<text x="28.2" y="175.1">SDA</text>
<text x="69.4" y="177.9">AMB_ALRT</text>
<text x="83.4" y="177.9">6</text>
<text x="84.5" y="177.9">SMB_ALRT</text>
<text x="119" y="175.1">DRTN</text>
<text x="119" y="177.9">AGND</text>
<text x="121.4" y="177.9">37</text>
<text x="121.5" y="175">5</text>
<text x="129.4" y="175.1">DRTN</text>
<text x="129.4" y="177.9">AGND</text>
<text x="28.2" y="180.7">AMB_ALRT</text>
<text x="84" y="189">VCC-5V</text>
<text x="32.9" y="196">VIN</text>
<text x="46" y="195.8">6</text>
<text x="46" y="197.7">5</text>
<text x="47.4" y="196.2">LX</text>
<text x="51.1" y="196.2">BS</text>
<text x="53" y="197.7">2</text>
<text x="53" y="195.8">1</text>
<text x="59.1" y="195.5">C166</text>
<text x="61.9" y="195.5">0.1uF</text>
<text x="64" y="193.8">L5</text>
<text x="67.5" y="193.9">4.7uH/3A</text>
<text x="71.2" y="195.6" transform="rotate(-90 71.2 195.6)">22pF</text>
<text x="74.8" y="196.7" transform="rotate(-90 74.8 196.7)">C54</text>
<text x="76.7" y="196.7" transform="rotate(-90 76.7 196.7)">C59</text>
<text x="79.5" y="196.7" transform="rotate(-90 79.5 196.7)">C29</text>
<text x="86.1" y="196.7" transform="rotate(-90 86.1 196.7)">C21</text>
<text x="46" y="199.6">4</text>
<text x="47.4" y="198">IN</text>
<text x="47.4" y="199.9">EN</text>
<text x="50.6" y="198">GND</text>
<text x="51.1" y="199.9">FB</text>
<text x="53" y="199.6">3</text>
<text x="64.7" y="199.3">R17</text>
<text x="65.2" y="203">R77</text>
<text x="66.6" y="199.3">36.5K/1%</text>
<text x="71.2" y="198" transform="rotate(-90 71.2 198)">C41</text>
<text x="74.8" y="199.5" transform="rotate(-90 74.8 199.5)">22uF</text>
<text x="76.7" y="201" transform="rotate(-90 76.7 201)">NC/10uF</text>
<text x="79.5" y="199.5" transform="rotate(-90 79.5 199.5)">22uF</text>
<text x="82.3" y="201.4" transform="rotate(-90 82.3 201.4)">NC/4.7uF C22</text>
<text x="86.1" y="200.2" transform="rotate(-90 86.1 200.2)">0.1uF</text>
<text x="158.7" y="199.6">COMPANY:</text>
<text x="34.5" y="209.4">NC/100K</text>
<text x="40.2" y="208.4" transform="rotate(-90 40.2 208.4)">C28</text>
<text x="63.8" y="205.1" transform="rotate(-90 63.8 205.1)">4.99K/1%</text>
<text x="135.3" y="207.5">DRAWN:</text>
<text x="149.4" y="207.5">DATED:</text>
<text x="158.7" y="204.2">TITLE:</text>
<text x="40.2" y="212.9" transform="rotate(-90 40.2 212.9)">NC/0.1uF</text>
<text x="135.3" y="211.2">CHECKED:</text>
<text x="135.3" y="215">QUALITY CONTROL:</text>
<text x="149.4" y="211.2">DATED:</text>
<text x="149.4" y="215">DATED:</text>
<text x="162.6" y="211.7">CODE:</text>
<text x="171.5" y="211.7">SIZE:</text>
<text x="185.1" y="211.7">DRAWING NO:</text>
<text x="201.5" y="211.7">REV:</text>
<text x="135.3" y="218.7">RELEASED:</text>
<text x="149.4" y="218.7">DATED:</text>
<text x="158.9" y="220.1">SCALE:</text>
<text x="188.8" y="220.1">SHEET:</text>
<text x="194" y="220.1">OF</text>
</g>
<g font-size=".8">
<text x="84.6" y="103.8">U3</text>
<text x="32" y="109.4">J11</text>
<text x="56.1" y="111.4" transform="rotate(-90 56.1 111.4)">C34</text>
<text x="59.1" y="111.3" transform="rotate(-90 59.1 111.3)">22uF</text>
<text x="60.9" y="111.3" transform="rotate(-90 60.9 111.3)">22uF</text>
<text x="62.8" y="111.3" transform="rotate(-90 62.8 111.3)">22uF</text>
<text x="64.7" y="113.3" transform="rotate(-90 64.7 113.3)">C2</text>
<text x="64.7" y="111.5" transform="rotate(-90 64.7 111.5)">10uF</text>
<text x="67.3" y="113.8" transform="rotate(-90 67.3 113.8)">CP6</text>
<text x="69.3" y="114" transform="rotate(-90 69.3 114)">CP7</text>
<text x="69.3" y="111.1" transform="rotate(-90 69.3 111.1)">4.7uF/16V</text>
<text x="148.4" y="113.2">LP1</text>
<text x="153.9" y="113.2">300nH</text>
<text x="29.1" y="114.1">DC-005/2.16</text>
<text x="44.9" y="115.1" transform="rotate(-90 44.9 115.1)">D21</text>
<text x="55.3" y="118.7">GND</text>
<text x="59.1" y="114.3" transform="rotate(-90 59.1 114.3)">CP40</text>
<text x="60.9" y="114.3" transform="rotate(-90 60.9 114.3)">CP16</text>
<text x="62.8" y="114.3" transform="rotate(-90 62.8 114.3)">CP18</text>
<text x="68.7" y="116.9">11K8</text>
<text x="74.9" y="116.4" transform="rotate(-90 74.9 116.4)">10R</text>
<text x="137.8" y="116.1" transform="rotate(-90 137.8 116.1)">CP2</text>
<text x="165.9" y="119.9" transform="rotate(-90 165.9 119.9)">CP3</text>
<text x="175.2" y="119.5" transform="rotate(-90 175.2 119.5)">CP4</text>
<text x="175.2" y="116.9" transform="rotate(-90 175.2 116.9)">22uF</text>
<text x="177.1" y="119.5" transform="rotate(-90 177.1 119.5)">CP8</text>
<text x="177.1" y="116.9" transform="rotate(-90 177.1 116.9)">22uF</text>
<text x="68.5" y="124.6">3K74</text>
<text x="70.9" y="120.8">1uF</text>
<text x="73.2" y="120.8">C152</text>
<text x="164" y="120.3" transform="rotate(-90 164 120.3)">CP27</text>
<text x="167.7" y="120.3" transform="rotate(-90 167.7 120.3)">CP23</text>
<text x="169.6" y="120.3" transform="rotate(-90 169.6 120.3)">CP24</text>
<text x="171.4" y="120.3" transform="rotate(-90 171.4 120.3)">CP25</text>
<text x="173.4" y="120.3" transform="rotate(-90 173.4 120.3)">CP26</text>
<text x="184.6" y="120.3" transform="rotate(-90 184.6 120.3)">CP31 NC/47uF</text>
<text x="186.5" y="120.3" transform="rotate(-90 186.5 120.3)">CP32 NC/47uF</text>
<text x="78.7" y="131.2" transform="rotate(-90 78.7 131.2)">CP21</text>
<text x="78.7" y="127.9" transform="rotate(-90 78.7 127.9)">4.7uF/16V</text>
<text x="135.7" y="129.8" transform="rotate(-90 135.7 129.8)">CP1</text>
<text x="138.6" y="129.8" transform="rotate(-90 138.6 129.8)">1000pF</text>
<text x="77.8" y="134.6">GND</text>
<text x="163.1" y="132.8">GND</text>
<text x="158.1" y="140.5" transform="rotate(-90 158.1 140.5)">49.9R</text>
<text x="55.2" y="148.9" transform="rotate(-90 55.2 148.9)">NC/10.5K</text>
<text x="57.1" y="148.9" transform="rotate(-90 57.1 148.9)">NC/10.5K</text>
<text x="59" y="148.9" transform="rotate(-90 59 148.9)">NC/10.5K</text>
<text x="60.9" y="147.7" transform="rotate(-90 60.9 147.7)">8.25k</text>
<text x="77.7" y="144.6" transform="rotate(-90 77.7 144.6)">2.2uF/16V</text>
<text x="128.4" y="150.5">GND</text>
<text x="159" y="157.4" transform="rotate(-90 159 157.4)">C7</text>
<text x="168.8" y="158">49.9R</text>
<text x="173.1" y="159.3" transform="rotate(-90 173.1 159.3)">GND</text>
<text x="34.5" y="167.5">RP1</text>
<text x="35.6" y="167.5">3 RP1</text>
<text x="37.5" y="167.5">4 RP2</text>
<text x="39.4" y="167.5">0</text>
<text x="55.1" y="167.3" transform="rotate(-90 55.1 167.3)">RP12</text>
<text x="55.3" y="162.8" transform="rotate(-90 55.3 162.8)">0R</text>
<text x="57.1" y="162.9" transform="rotate(-90 57.1 162.9)">68.1K</text>
<text x="59" y="162.9" transform="rotate(-90 59 162.9)">NC/10.5K</text>
<text x="60.9" y="162.9" transform="rotate(-90 60.9 162.9)">14.7K</text>
<text x="127.2" y="162.1" transform="rotate(-90 127.2 162.1)">GND</text>
<text x="35.6" y="173.4" transform="rotate(-90 35.6 173.4)">NC/2K</text>
<text x="37.4" y="173.4" transform="rotate(-90 37.4 173.4)">NC/2K</text>
<text x="39.3" y="173.4" transform="rotate(-90 39.3 173.4)">NC/2K</text>
<text x="133.3" y="170.4">RP36</text>
<text x="47.5" y="194.2">U6</text>
<text x="30.7" y="202.1" transform="rotate(-90 30.7 202.1)">10uF</text>
<text x="34.5" y="202.2" transform="rotate(-90 34.5 202.2)">NC/22uF</text>
<text x="37.5" y="202.3">RP27</text>
<text x="37.5" y="203.2">100K</text>
<text x="47.7" y="201.5">ETA8120</text>
<text x="30.7" y="204.7" transform="rotate(-90 30.7 204.7)">C44</text>
<text x="34.5" y="208.5">RP23</text>
<text x="34.6" y="204.8" transform="rotate(-90 34.6 204.8)">C43</text>
<text x="37.5" y="204.1">RES-0402N</text>
<text x="32.3" y="210.4">RES-0402N</text>
</g>
<g font-size=".7">
<text x="74.9" y="112.3" transform="rotate(-90 74.9 112.3)">R63</text>
<text x="64.2" y="116.9">RP1</text>
<text x="64.5" y="124.6">RP3</text>
<text x="134.7" y="141.5">RP8</text>
<text x="135.1" y="140.6">1R</text>
<text x="158.3" y="144.6" transform="rotate(-90 158.3 144.6)">RP7</text>
<text x="171.6" y="147.9">RP32</text>
<text x="171.6" y="146">RP33</text>
<text x="176.3" y="148">0R</text>
<text x="176.3" y="146.1">0R</text>
<text x="55.2" y="153.3" transform="rotate(-90 55.2 153.3)">RP15</text>
<text x="57.1" y="153.3" transform="rotate(-90 57.1 153.3)">RP10</text>
<text x="59" y="153.3" transform="rotate(-90 59 153.3)">RP16</text>
<text x="60.9" y="153.3" transform="rotate(-90 60.9 153.3)">RP18</text>
<text x="164.6" y="158.2">RP4</text>
<text x="57.1" y="167.3" transform="rotate(-90 57.1 167.3)">RP11</text>
<text x="59" y="167.3" transform="rotate(-90 59 167.3)">RP17</text>
<text x="60.9" y="167.4" transform="rotate(-90 60.9 167.4)">RP19</text>
<text x="137.8" y="170.4">10K</text>
</g>
</svg>
